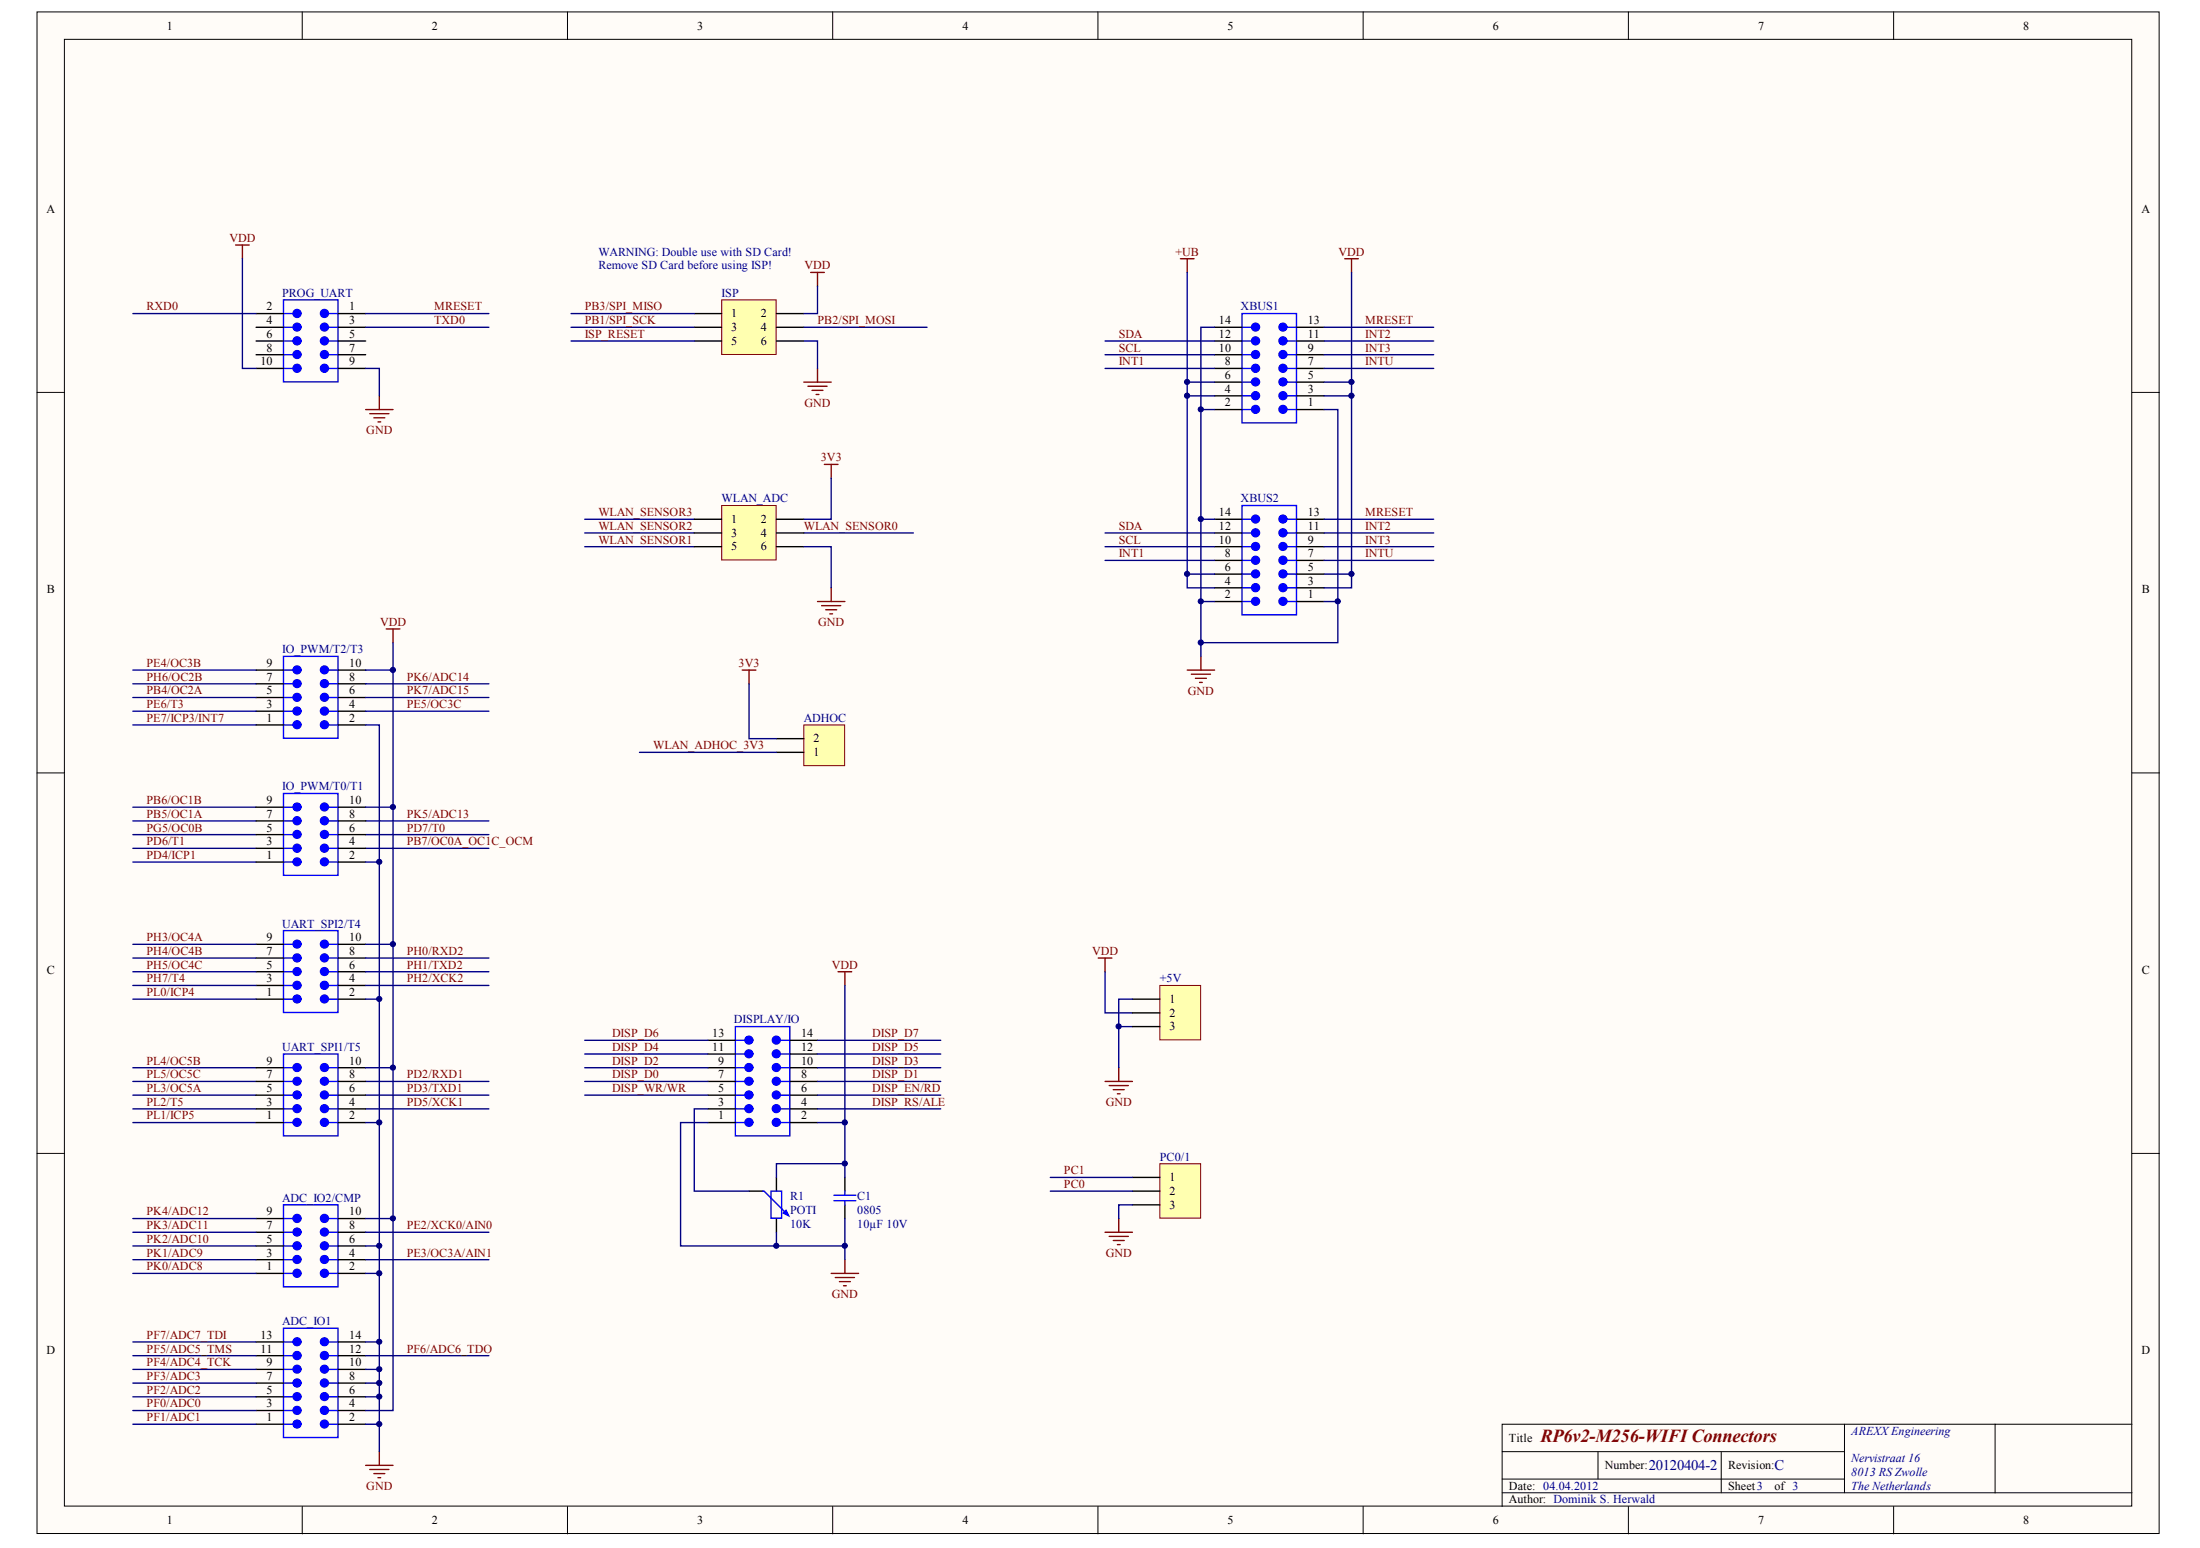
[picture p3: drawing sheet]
<svg xmlns="http://www.w3.org/2000/svg" width="289mm" height="203mm" viewBox="0 0 289 203" stroke-linecap="round" stroke-linejoin="round" font-family="sans-serif">
<g fill="#fffcf8" stroke="#000" stroke-width=".13">
<path d="M4.9 1.6h278.7v199.7h-278.7z"/>
<path d="M8.5 5.2h271.5v192.5h-271.5z"/>
</g>
<g fill="none" stroke="#000" stroke-width=".13">
<path d="M39.7 1.6v3.6M74.5 1.6v3.6M109.4 1.6v3.6M144.2 1.6v3.6M179 1.6v3.6M213.9 1.6v3.6M248.7 1.6v3.6M4.9 51.5h3.6M280 51.5h3.6M4.9 101.5h3.6M280 101.5h3.6M4.9 151.4h3.6"/>
<path d="M280 151.4h3.6M39.7 197.8v3.6M74.5 197.8v3.6M109.4 197.8v3.6M144.2 197.8v3.6M179 197.8v3.6M197.3 190.6h44.9M197.3 196h82.7M197.3 194.2h44.9M209.9 190.6v3.6M213.9 197.8v3.6M226 190.6v5.4"/>
<path d="M242.2 187v9M248.7 197.8v3.6M262 187h-64.7v10.8M280 187h-18v9"/>
</g>
<g fill="none" stroke="#00f" stroke-width=".18">
<path d="M37.2 39.4h7.2v10.7h-7.2zM37.2 43h1.3M37.2 44.8h1.3M37.2 41.2h1.3M37.2 46.6h1.3M37.2 48.4h1.3M43.2 43h1.2M43.2 44.8h1.2M43.2 41.2h1.2M43.2 46.6h1.2M43.2 48.4h1.2M163.1 41.2h7.2v14.3h-7.2z"/>
<path d="M163.1 43h1.3M163.1 44.8h1.3M163.1 46.6h1.3M163.1 48.4h1.3M163.1 52h1.3M163.1 50.2h1.3M163.1 53.8h1.3M169 43h1.3M169 44.8h1.3M169 46.6h1.3M169 48.4h1.3M169 52h1.3"/>
<path d="M169 50.2h1.3M169 53.8h1.3M163.1 66.4h7.2v14.3h-7.2zM163.1 77.2h1.3M163.1 75.4h1.3M163.1 79h1.3M163.1 73.6h1.3M163.1 71.8h1.3M163.1 70h1.3M163.1 68.2h1.3M169 77.2h1.3M169 75.4h1.3"/>
<path d="M169 79h1.3M169 73.6h1.3M169 71.8h1.3M169 70h1.3M169 68.2h1.3M37.2 86.2h7.2v10.7h-7.2zM37.2 93.4h1.3M37.2 91.6h1.3M37.2 95.2h1.3M37.2 89.8h1.3M37.2 88h1.3M43.2 93.4h1.2"/>
<path d="M43.2 91.6h1.2M43.2 95.2h1.2M43.2 89.8h1.2M43.2 88h1.2M37.2 104.2h7.2v10.7h-7.2zM37.2 111.4h1.3M37.2 109.6h1.3M37.2 113.2h1.3M37.2 107.8h1.3M37.2 106h1.3M43.2 111.4h1.2M43.2 109.6h1.2"/>
<path d="M43.2 113.2h1.2M43.2 107.8h1.2M43.2 106h1.2M37.2 122.2h7.2v10.7h-7.2zM37.2 129.4h1.3M37.2 127.6h1.3M37.2 131.2h1.3M37.2 125.8h1.3M37.2 124h1.3M43.2 129.4h1.2M43.2 127.6h1.2M43.2 131.2h1.2"/>
<path d="M43.2 125.8h1.2M43.2 124h1.2M96.6 134.8h7.1v14.3h-7.1zM96.6 138.4h1.2M96.6 136.6h1.2M102.5 138.4h1.3M102.5 136.6h1.3M37.2 158.2h7.2v10.7h-7.2zM37.2 160h1.3M43.2 160h1.2M96.6 145.6h1.2M96.6 143.8h1.2"/>
<path d="M96.6 147.4h1.2M96.6 142h1.2M96.6 140.2h1.2M102.5 145.6h1.3M102.5 143.8h1.3M102.5 147.4h1.3M102.5 142h1.3M102.5 140.2h1.3M37.2 174.4h7.2v14.3h-7.2zM37.2 179.8h1.3M37.2 178h1.3M37.2 176.2h1.3"/>
<path d="M37.2 165.4h1.3M37.2 163.6h1.3M37.2 167.2h1.3M37.2 161.8h1.3M43.2 179.8h1.2M43.2 178h1.2M43.2 176.2h1.2M43.2 165.4h1.2M43.2 163.6h1.2M43.2 167.2h1.2M43.2 161.8h1.2M37.2 185.2h1.3"/>
<path d="M37.2 183.4h1.3M37.2 187h1.3M37.2 181.6h1.3M43.2 185.2h1.2M43.2 183.4h1.2M43.2 187h1.2M43.2 181.6h1.2"/>
</g>
<g fill="#00f" stroke="#00f" stroke-width=".18">
<circle cx="42.6" cy="42.9" r=".52"/>
<circle cx="39" cy="44.7" r=".52"/>
<circle cx="42.6" cy="44.7" r=".52"/>
<circle cx="39" cy="42.9" r=".52"/>
<circle cx="42.6" cy="41.1" r=".52"/>
<circle cx="39" cy="41.1" r=".52"/>
<circle cx="42.6" cy="46.5" r=".52"/>
<circle cx="39" cy="48.3" r=".52"/>
<circle cx="42.6" cy="48.3" r=".52"/>
<circle cx="39" cy="46.5" r=".52"/>
<circle cx="39" cy="129.3" r=".52"/>
<circle cx="42.6" cy="127.5" r=".52"/>
<circle cx="39" cy="127.5" r=".52"/>
<circle cx="42.6" cy="129.3" r=".52"/>
<circle cx="39" cy="131.1" r=".52"/>
<circle cx="42.6" cy="131.1" r=".52"/>
<circle cx="39" cy="125.7" r=".52"/>
<circle cx="42.6" cy="123.9" r=".52"/>
<circle cx="39" cy="123.9" r=".52"/>
<circle cx="42.6" cy="125.7" r=".52"/>
<circle cx="168.5" cy="51.9" r=".52"/>
<circle cx="164.9" cy="50.1" r=".52"/>
<circle cx="168.5" cy="50.1" r=".52"/>
<circle cx="164.9" cy="51.9" r=".52"/>
<circle cx="168.5" cy="53.7" r=".52"/>
<circle cx="164.9" cy="53.7" r=".52"/>
<circle cx="168.5" cy="48.3" r=".52"/>
<circle cx="164.9" cy="46.5" r=".52"/>
<circle cx="168.5" cy="46.5" r=".52"/>
<circle cx="164.9" cy="48.3" r=".52"/>
<circle cx="168.5" cy="44.7" r=".52"/>
<circle cx="164.9" cy="42.9" r=".52"/>
<circle cx="168.5" cy="42.9" r=".52"/>
<circle cx="164.9" cy="44.7" r=".52"/>
<circle cx="168.5" cy="77.1" r=".52"/>
<circle cx="164.9" cy="75.3" r=".52"/>
<circle cx="168.5" cy="75.3" r=".52"/>
<circle cx="164.9" cy="77.1" r=".52"/>
<circle cx="168.5" cy="78.9" r=".52"/>
<circle cx="164.9" cy="78.9" r=".52"/>
<circle cx="168.5" cy="73.5" r=".52"/>
<circle cx="164.9" cy="71.7" r=".52"/>
<circle cx="168.5" cy="71.7" r=".52"/>
<circle cx="164.9" cy="73.5" r=".52"/>
<circle cx="168.5" cy="69.9" r=".52"/>
<circle cx="164.9" cy="68.1" r=".52"/>
<circle cx="168.5" cy="68.1" r=".52"/>
<circle cx="164.9" cy="69.9" r=".52"/>
<circle cx="39" cy="185.1" r=".52"/>
<circle cx="42.6" cy="183.3" r=".52"/>
<circle cx="39" cy="183.3" r=".52"/>
<circle cx="42.6" cy="185.1" r=".52"/>
<circle cx="39" cy="186.9" r=".52"/>
<circle cx="42.6" cy="186.9" r=".52"/>
<circle cx="39" cy="181.5" r=".52"/>
<circle cx="42.6" cy="179.7" r=".52"/>
<circle cx="39" cy="179.7" r=".52"/>
<circle cx="42.6" cy="181.5" r=".52"/>
<circle cx="39" cy="177.9" r=".52"/>
<circle cx="42.6" cy="176.1" r=".52"/>
<circle cx="39" cy="176.1" r=".52"/>
<circle cx="42.6" cy="177.9" r=".52"/>
<circle cx="39" cy="93.3" r=".52"/>
<circle cx="42.6" cy="91.5" r=".52"/>
<circle cx="39" cy="91.5" r=".52"/>
<circle cx="42.6" cy="93.3" r=".52"/>
<circle cx="39" cy="95.1" r=".52"/>
<circle cx="42.6" cy="95.1" r=".52"/>
<circle cx="39" cy="89.7" r=".52"/>
<circle cx="42.6" cy="87.9" r=".52"/>
<circle cx="39" cy="87.9" r=".52"/>
<circle cx="42.6" cy="89.7" r=".52"/>
<circle cx="39" cy="165.3" r=".52"/>
<circle cx="42.6" cy="163.5" r=".52"/>
<circle cx="39" cy="163.5" r=".52"/>
<circle cx="42.6" cy="165.3" r=".52"/>
<circle cx="39" cy="167.1" r=".52"/>
<circle cx="42.6" cy="167.1" r=".52"/>
<circle cx="39" cy="161.7" r=".52"/>
<circle cx="42.6" cy="159.9" r=".52"/>
<circle cx="39" cy="159.9" r=".52"/>
<circle cx="42.6" cy="161.7" r=".52"/>
<circle cx="98.4" cy="145.5" r=".52"/>
<circle cx="102" cy="143.7" r=".52"/>
<circle cx="98.4" cy="143.7" r=".52"/>
<circle cx="102" cy="145.5" r=".52"/>
<circle cx="98.4" cy="147.3" r=".52"/>
<circle cx="102" cy="147.3" r=".52"/>
<circle cx="98.4" cy="141.9" r=".52"/>
<circle cx="102" cy="140.1" r=".52"/>
<circle cx="98.4" cy="140.1" r=".52"/>
<circle cx="102" cy="141.9" r=".52"/>
<circle cx="98.4" cy="138.3" r=".52"/>
<circle cx="102" cy="136.5" r=".52"/>
<circle cx="98.4" cy="136.5" r=".52"/>
<circle cx="102" cy="138.3" r=".52"/>
<circle cx="39" cy="111.3" r=".52"/>
<circle cx="42.6" cy="109.5" r=".52"/>
<circle cx="39" cy="109.5" r=".52"/>
<circle cx="42.6" cy="111.3" r=".52"/>
<circle cx="39" cy="113.1" r=".52"/>
<circle cx="42.6" cy="113.1" r=".52"/>
<circle cx="39" cy="107.7" r=".52"/>
<circle cx="42.6" cy="105.9" r=".52"/>
<circle cx="39" cy="105.9" r=".52"/>
<circle cx="42.6" cy="107.7" r=".52"/>
</g>
<g fill="none" stroke="#000" stroke-width=".18">
<path d="M33.6 41.2h3.6M33.6 43h3.6M33.6 44.8h3.6M33.6 46.6h3.6M33.6 48.4h3.6M44.4 41.2h3.6M44.4 43h3.6M44.4 44.8h3.6M44.4 46.6h3.6M44.4 48.4h3.6M159.5 43h3.6M159.5 44.8h3.6"/>
<path d="M159.5 46.6h3.6M159.5 48.4h3.6M159.5 53.8h3.6M159.5 52h3.6M159.5 50.2h3.6M170.3 43h3.6M170.3 44.8h3.6M170.3 46.6h3.6M170.3 48.4h3.6M170.3 53.8h3.6M170.3 52h3.6M170.3 50.2h3.6"/>
<path d="M159.5 79h3.6M159.5 77.2h3.6M159.5 75.4h3.6M159.5 73.6h3.6M159.5 71.8h3.6M159.5 70h3.6M159.5 68.2h3.6M170.3 79h3.6M170.3 77.2h3.6M170.3 75.4h3.6M170.3 73.6h3.6M170.3 71.8h3.6"/>
<path d="M170.3 70h3.6M170.3 68.2h3.6M33.6 95.2h3.6M33.6 93.4h3.6M33.6 91.6h3.6M33.6 89.8h3.6M33.6 88h3.6M44.4 95.2h3.6M44.4 93.4h3.6M44.4 91.6h3.6M44.4 89.8h3.6M44.4 88h3.6"/>
<path d="M33.6 113.2h3.6M33.6 111.4h3.6M33.6 109.6h3.6M33.6 107.8h3.6M33.6 106h3.6M44.4 113.2h3.6M44.4 111.4h3.6M44.4 109.6h3.6M44.4 107.8h3.6M44.4 106h3.6M33.6 131.2h3.6M33.6 129.4h3.6"/>
<path d="M33.6 127.6h3.6M33.6 125.8h3.6M33.6 124h3.6M44.4 131.2h3.6M44.4 129.4h3.6M44.4 127.6h3.6M44.4 125.8h3.6M44.4 124h3.6M93 138.4h3.6M93 136.6h3.6M103.8 138.4h3.6M103.8 136.6h3.6"/>
<path d="M33.6 160h3.6M44.4 160h3.6M93 147.4h3.6M93 145.6h3.6M93 143.8h3.6M93 142h3.6M93 140.2h3.6M103.8 147.4h3.6M103.8 145.6h3.6M103.8 143.8h3.6M103.8 142h3.6M103.8 140.2h3.6"/>
<path d="M33.6 179.8h3.6M33.6 178h3.6M33.6 176.2h3.6M33.6 167.2h3.6M33.6 165.4h3.6M33.6 163.6h3.6M33.6 161.8h3.6M44.4 179.8h3.6M44.4 178h3.6M44.4 176.2h3.6M44.4 167.2h3.6M44.4 165.4h3.6"/>
<path d="M44.4 163.6h3.6M44.4 161.8h3.6M33.6 187h3.6M33.6 185.2h3.6M33.6 183.4h3.6M33.6 181.6h3.6M44.4 187h3.6M44.4 185.2h3.6M44.4 183.4h3.6M44.4 181.6h3.6"/>
</g>
<g fill="none" stroke="#000080" stroke-width=".18">
<path d="M155.9 35.8v14.4h3.6M177.5 35.8v14.4h-3.6M17.4 41.2h16.2M48 43h16.2M145.1 44.8h14.4M145.1 46.6h14.4M145.1 48.4h14.4M155.9 50.2v1.8h3.6M155.9 52v23.4h3.6M157.7 53.8v14.4h1.8M159.5 43h-1.8v10.8h1.8M173.9 53.8h1.8v25.2h-1.8"/>
<path d="M173.9 44.8h14.4M173.9 46.6h14.4M173.9 48.4h14.4M173.9 43h14.4M177.5 50.2v1.8h-3.6M177.5 52v23.4h-3.6M145.1 70h14.4M145.1 71.8h14.4M145.1 73.6h14.4M155.9 75.4v1.8h3.6M157.7 68.2v10.8h1.8M157.7 79v5.4h18v-5.4"/>
<path d="M173.9 70h14.4M173.9 71.8h14.4M173.9 73.6h14.4M173.9 68.2h14.4M177.5 75.4v1.8h-3.6M17.4 91.6h16.2M17.4 93.4h16.2M17.4 95.2h16.2M17.4 89.8h16.2M17.4 88h16.2M48 91.6h16.2M48 93.4h16.2"/>
<path d="M48 89.8h16.2M157.7 84.4v1.8M17.4 107.8h16.2M17.4 106h16.2M17.4 113.2h16.2M17.4 109.6h16.2M17.4 111.4h16.2M48 107.8h16.2M48 109.6h16.2M48 111.4h16.2M17.4 127.6h16.2M17.4 129.4h16.2"/>
<path d="M17.4 131.2h16.2M17.4 125.8h16.2M17.4 124h16.2M48 127.6h16.2M48 129.4h16.2M48 125.8h16.2M76.8 136.6h16.2M76.8 138.4h16.2M107.4 136.6h16.1M107.4 138.4h16.1M17.4 142h16.2M17.4 143.8h16.2"/>
<path d="M17.4 145.6h16.2M17.4 160h16.2M17.4 147.4h16.2M17.4 140.2h16.2M48 142h16.2M48 143.8h16.2M48 145.6h16.2M76.8 142h16.2M76.8 143.8h16.2M76.8 140.2h16.2M93 147.4h-3.6v16.2h21.6M107.4 142h16.1"/>
<path d="M107.4 143.8h16.1M107.4 145.6h16.1M107.4 140.2h16.1M17.4 165.4h16.2M17.4 176.2h16.2M17.4 178h16.2M17.4 179.8h16.2M17.4 161.8h16.2M17.4 163.6h16.2M17.4 167.2h16.2M48 165.4h16.2M48 178h16.2"/>
<path d="M48 161.8h16.2M17.4 181.6h16.2M17.4 183.4h16.2M17.4 185.2h16.2M17.4 187h16.2"/>
</g>
<path d="M155 34h1.8M155.9 34v1.8M176.6 34h1.8M177.5 34v1.8M155.9 88h3.6M156.5 88.5h2.5M157 89h1.4M157.5 89.6h.4M157.7 86.2v1.8M110.1 127.6h1.8M111 127.6v1.8" fill="none" stroke="#800000" stroke-width=".18"/>
<path d="M94.8 39.4h7.1v7.1h-7.1z" fill="#ffffb0" stroke="#800000" stroke-width=".13"/>
<g fill="none" stroke="#000" stroke-width=".18">
<path d="M91.2 41.2h3.6M91.2 43h3.6M91.2 44.8h3.6M102 41.2h3.6M102 43h3.6M102 44.8h3.6M33.6 147.4h3.6M33.6 145.6h3.6M33.6 143.8h3.6M33.6 142h3.6M33.6 140.2h3.6M44.4 147.4h3.6"/>
<path d="M44.4 145.6h3.6M44.4 143.8h3.6M44.4 142h3.6M44.4 140.2h3.6M111 154.6v1.8M111 158.2v1.8"/>
</g>
<g fill="none" stroke="#000080" stroke-width=".18">
<path d="M31.8 34v14.4h1.8M107.4 37.6v3.6h-1.8M48 48.4h1.8v3.6M48 41.2h16.2M75 41.2h16.2M75 43h16.2M75 44.8h16.2M105.6 44.8h1.8v3.6M105.6 43h16.1M48 95.2h1.8v95.4M48 88h3.6M51.6 88v97.2h-3.6"/>
<path d="M51.6 84.4v3.6M48 113.2h1.8M48 106h3.6M48 131.2h1.8M48 124h3.6M111 129.4v25.2M145.1 127.6v5.4h3.6M148.7 134.8h-1.8v5.4M48 147.4h1.8M48 160h3.6M48 140.2h3.6M111 160v5.4"/>
<path d="M48 167.2h1.8M48 163.6h1.8M48 176.2h1.8M48 179.8h1.8M48 187h1.8M48 181.6h1.8M48 183.4h1.8"/>
</g>
<g fill="none" stroke="#800000" stroke-width=".18">
<path d="M30.9 32.2h1.8M31.8 32.2v1.8M106.5 35.8h1.8M107.4 35.8v1.8M48 53.8h3.6M48.6 54.3h2.5M49.1 54.8h1.4M49.6 55.4h.4M49.8 52v1.8M105.6 50.2h3.6M106.1 50.7h2.5M106.6 51.2h1.5"/>
<path d="M107.2 51.8h.3M107.4 48.4v1.8M50.7 82.6h1.8M51.6 82.6v1.8M144.2 125.8h1.8M145.1 125.8v1.8M145.1 142h3.6M145.7 142.5h2.5M146.2 143h1.4M146.7 143.6h.4M146.9 140.2v1.8M109.2 167.2h3.6"/>
<path d="M109.7 167.7h2.5M110.2 168.2h1.5M110.8 168.8h.3M111 165.4v1.8M48 192.4h3.6M48.6 192.9h2.5M49.1 193.4h1.4M49.6 194h.4M49.8 190.6v1.8"/>
</g>
<g fill="none" stroke="#00f" stroke-width=".18">
<path d="M37.2 138.4h7.2v10.7h-7.2zM37.2 145.6h1.3M37.2 143.8h1.3M37.2 147.4h1.3M37.2 142h1.3M37.2 140.2h1.3M43.2 145.6h1.2M43.2 143.8h1.2M43.2 147.4h1.2M43.2 142h1.2M43.2 140.2h1.2M109.5 156.9h2.9"/>
<path d="M109.5 157.6h2.9M111 156.4v.5M111 157.6v.6"/>
</g>
<g fill="#00f" stroke="#00f" stroke-width=".18">
<circle cx="39" cy="145.5" r=".52"/>
<circle cx="42.6" cy="143.7" r=".52"/>
<circle cx="39" cy="143.7" r=".52"/>
<circle cx="42.6" cy="145.5" r=".52"/>
<circle cx="39" cy="147.3" r=".52"/>
<circle cx="42.6" cy="147.3" r=".52"/>
<circle cx="39" cy="141.9" r=".52"/>
<circle cx="42.6" cy="140.1" r=".52"/>
<circle cx="39" cy="140.1" r=".52"/>
<circle cx="42.6" cy="141.9" r=".52"/>
</g>
<path d="M152.3 129.4h5.4v7.1h-5.4z" fill="#ffffb0" stroke="#800000" stroke-width=".13"/>
<path d="M148.7 131.2h3.6M148.7 133h3.6M148.7 134.8h3.6" fill="none" stroke="#000" stroke-width=".18"/>
<path d="M148.7 131.2h-1.8v3.6" fill="none" stroke="#000080" stroke-width=".18"/>
<path d="M152.3 152.8h5.4v7.1h-5.4z" fill="#ffffb0" stroke="#800000" stroke-width=".13"/>
<path d="M148.7 154.6h3.6M148.7 156.4h3.6M148.7 158.2h3.6" fill="none" stroke="#000" stroke-width=".18"/>
<path d="M146.9 160v1.8M145.1 161.8h3.6M145.7 162.3h2.5M146.2 162.8h1.4M146.7 163.4h.4" fill="none" stroke="#800000" stroke-width=".18"/>
<path d="M137.9 154.6h10.8M137.9 156.4h10.8M148.7 158.2h-1.8v1.8" fill="none" stroke="#000080" stroke-width=".18"/>
<path d="M105.6 95.2h5.3v5.3h-5.3z" fill="#ffffb0" stroke="#800000" stroke-width=".13"/>
<path d="M102 98.8h3.6M102 97h3.6M98.4 156.4h1.8M102 154.6v1.8M102 160v1.8" fill="none" stroke="#000" stroke-width=".18"/>
<path d="M76.8 68.2h14.4M76.8 70h14.4M76.8 71.8h14.4M105.6 70h14.4M84 98.8h18M98.4 89.8v7.2h3.6M93 145.6h-1.8v10.8h7.2M107.4 147.4h3.6M111 152.8h-9v1.8M102 161.8v1.8" fill="none" stroke="#000080" stroke-width=".18"/>
<path d="M107.4 79h3.6M107.9 79.5h2.5M108.3 61h1.8M109.2 61v1.8M109.2 77.2v1.8M97.5 88h1.8M98.4 88v1.8M108.4 80h1.5M109 80.6h.3" fill="none" stroke="#800000" stroke-width=".18"/>
<path d="M100.2 156.4h.1l2.9 2.8M101.2 156.4h1.5v3.5h-1.5z" fill="none" stroke="#00f" stroke-width=".18"/>
<path d="M103.2 158.9l.4 .7-.7-.4z" fill="#00f" stroke="#00f" stroke-width=".18"/>
<path d="M94.8 66.4h7.1v7.1h-7.1z" fill="#ffffb0" stroke="#800000" stroke-width=".13"/>
<path d="M91.2 68.2h3.6M91.2 70h3.6M91.2 71.8h3.6M102 68.2h3.6M102 70h3.6M102 71.8h3.6" fill="none" stroke="#000" stroke-width=".18"/>
<path d="M105.6 71.8h3.6v5.4M109.2 62.8v5.4h-3.6" fill="none" stroke="#000080" stroke-width=".18"/>
<g fill="#000080" stroke="#000080" stroke-width=".13">
<circle cx="49.8" cy="186.9" r=".34"/>
<circle cx="49.8" cy="183.3" r=".34"/>
<circle cx="49.8" cy="181.5" r=".34"/>
<circle cx="49.8" cy="179.7" r=".34"/>
<circle cx="49.8" cy="176.1" r=".34"/>
<circle cx="49.8" cy="167.1" r=".34"/>
<circle cx="49.8" cy="163.5" r=".34"/>
<circle cx="49.8" cy="147.3" r=".34"/>
<circle cx="49.8" cy="131.1" r=".34"/>
<circle cx="49.8" cy="113.1" r=".34"/>
<circle cx="51.6" cy="159.9" r=".34"/>
<circle cx="51.6" cy="140.1" r=".34"/>
<circle cx="51.6" cy="123.9" r=".34"/>
<circle cx="51.6" cy="105.9" r=".34"/>
<circle cx="51.6" cy="87.9" r=".34"/>
<circle cx="102" cy="163.5" r=".34"/>
<circle cx="110.9" cy="163.5" r=".34"/>
<circle cx="110.9" cy="152.7" r=".34"/>
<circle cx="110.9" cy="147.3" r=".34"/>
<circle cx="146.9" cy="134.7" r=".34"/>
<circle cx="155.9" cy="75.3" r=".34"/>
<circle cx="155.9" cy="51.9" r=".34"/>
<circle cx="155.9" cy="50.1" r=".34"/>
<circle cx="157.7" cy="84.3" r=".34"/>
<circle cx="157.7" cy="78.9" r=".34"/>
<circle cx="157.7" cy="68.1" r=".34"/>
<circle cx="157.7" cy="53.7" r=".34"/>
<circle cx="175.7" cy="78.9" r=".34"/>
<circle cx="177.5" cy="75.3" r=".34"/>
<circle cx="177.5" cy="51.9" r=".34"/>
<circle cx="177.5" cy="50.1" r=".34"/>
</g>
<text font-size="2.4" fill="#800000" x="202.3" y="189.3">RP6v2-M256-WIFI Connectors</text>
<g font-size="1.9" fill="#000080">
<text x="216.5" y="193">20120404-2</text>
<text x="233.1" y="193">C</text>
</g>
<g font-size="1.6">
<text x="21.9" y="3.9">1</text>
<text x="56.7" y="3.9">2</text>
<text x="91.6" y="3.9">3</text>
<text x="126.4" y="3.9">4</text>
<text x="161.2" y="3.9">5</text>
<text x="196.1" y="3.9">6</text>
<text x="230.9" y="3.9">7</text>
<text x="265.7" y="3.9">8</text>
<text x="6.1" y="27.9">A</text>
<text x="281.3" y="27.9">A</text>
<text x="35" y="40.8">2</text>
<text x="45.9" y="40.8">1</text>
<text x="96" y="41.7">1</text>
<text x="99.9" y="41.7">2</text>
<text x="34.2" y="48">10</text>
<text x="35" y="44.4">6</text>
<text x="35" y="42.6">4</text>
<text x="35" y="46.2">8</text>
<text x="45.9" y="42.6">3</text>
<text x="45.9" y="44.4">5</text>
<text x="45.9" y="46.2">7</text>
<text x="45.9" y="48">9</text>
<text x="96" y="43.5">3</text>
<text x="96" y="45.3">5</text>
<text x="99.9" y="43.5">4</text>
<text x="99.9" y="45.3">6</text>
<text x="160.1" y="46.2">10</text>
<text x="160.1" y="42.6">14</text>
<text x="160.1" y="44.4">12</text>
<text x="160.9" y="48">8</text>
<text x="171.7" y="48">7</text>
<text x="171.7" y="46.2">9</text>
<text x="171.7" y="44.4">11</text>
<text x="171.7" y="42.6">13</text>
<text x="160.9" y="49.8">6</text>
<text x="160.9" y="51.6">4</text>
<text x="160.9" y="53.4">2</text>
<text x="171.7" y="53.4">1</text>
<text x="171.7" y="51.6">3</text>
<text x="171.7" y="49.8">5</text>
<text x="96" y="68.7">1</text>
<text x="96" y="70.5">3</text>
<text x="99.9" y="68.7">2</text>
<text x="99.9" y="70.5">4</text>
<text x="160.1" y="71.4">10</text>
<text x="160.1" y="67.8">14</text>
<text x="160.1" y="69.6">12</text>
<text x="171.7" y="71.4">9</text>
<text x="171.7" y="69.6">11</text>
<text x="171.7" y="67.8">13</text>
<text x="6.1" y="77.9">B</text>
<text x="96" y="72.3">5</text>
<text x="99.9" y="72.3">6</text>
<text x="160.9" y="75">6</text>
<text x="160.9" y="76.8">4</text>
<text x="160.9" y="73.2">8</text>
<text x="171.7" y="76.8">3</text>
<text x="171.7" y="75">5</text>
<text x="171.7" y="73.2">7</text>
<text x="281.3" y="77.9">B</text>
<text x="160.9" y="78.6">2</text>
<text x="171.7" y="78.6">1</text>
<text x="35" y="89.4">7</text>
<text x="35" y="87.6">9</text>
<text x="45.9" y="87.6">10</text>
<text x="45.9" y="89.4">8</text>
<text x="35" y="94.8">1</text>
<text x="35" y="93">3</text>
<text x="35" y="91.2">5</text>
<text x="45.9" y="91.2">6</text>
<text x="45.9" y="93">4</text>
<text x="45.9" y="94.8">2</text>
<text x="106.8" y="99.3">1</text>
<text x="106.8" y="97.5">2</text>
<text x="35" y="107.4">7</text>
<text x="35" y="105.6">9</text>
<text x="45.9" y="105.6">10</text>
<text x="45.9" y="107.4">8</text>
<text x="35" y="112.8">1</text>
<text x="35" y="111">3</text>
<text x="35" y="109.2">5</text>
<text x="45.9" y="109.2">6</text>
<text x="45.9" y="111">4</text>
<text x="45.9" y="112.8">2</text>
<text x="35" y="125.4">7</text>
<text x="35" y="123.6">9</text>
<text x="45.9" y="123.6">10</text>
<text x="45.9" y="125.4">8</text>
<text x="6.1" y="127.8">C</text>
<text x="35" y="130.8">1</text>
<text x="35" y="129">3</text>
<text x="35" y="127.2">5</text>
<text x="45.9" y="127.2">6</text>
<text x="45.9" y="129">4</text>
<text x="45.9" y="130.8">2</text>
<text x="153.6" y="131.7">1</text>
<text x="281.3" y="127.8">C</text>
<text x="93.5" y="137.9">11</text>
<text x="93.5" y="136.1">13</text>
<text x="105.2" y="136.1">14</text>
<text x="105.2" y="137.9">12</text>
<text x="153.6" y="133.5">2</text>
<text x="153.6" y="135.3">3</text>
<text x="35" y="143.3">5</text>
<text x="35" y="141.5">7</text>
<text x="35" y="139.7">9</text>
<text x="45.9" y="143.3">6</text>
<text x="45.9" y="139.7">10</text>
<text x="45.9" y="141.5">8</text>
<text x="94.3" y="143.3">5</text>
<text x="94.3" y="141.5">7</text>
<text x="94.3" y="139.7">9</text>
<text x="105.2" y="143.3">6</text>
<text x="105.2" y="139.7">10</text>
<text x="105.2" y="141.5">8</text>
<text x="35" y="146.9">1</text>
<text x="35" y="145.1">3</text>
<text x="45.9" y="145.1">4</text>
<text x="45.9" y="146.9">2</text>
<text x="94.3" y="146.9">1</text>
<text x="94.3" y="145.1">3</text>
<text x="105.2" y="145.1">4</text>
<text x="105.2" y="146.9">2</text>
<text x="153.6" y="155">1</text>
<text x="35" y="161.3">7</text>
<text x="35" y="159.5">9</text>
<text x="45.9" y="159.5">10</text>
<text x="45.9" y="161.3">8</text>
<text x="153.6" y="156.8">2</text>
<text x="153.6" y="158.6">3</text>
<text x="35" y="166.7">1</text>
<text x="35" y="164.9">3</text>
<text x="35" y="163.1">5</text>
<text x="45.9" y="163.1">6</text>
<text x="45.9" y="164.9">4</text>
<text x="45.9" y="166.7">2</text>
<text x="6.1" y="177.8">D</text>
<text x="34.2" y="177.5">11</text>
<text x="34.2" y="175.7">13</text>
<text x="35" y="179.3">9</text>
<text x="45.9" y="179.3">10</text>
<text x="45.9" y="175.7">14</text>
<text x="45.9" y="177.5">12</text>
<text x="281.2" y="177.8">D</text>
<text x="35" y="184.7">3</text>
<text x="35" y="182.9">5</text>
<text x="35" y="181.1">7</text>
<text x="45.9" y="182.9">6</text>
<text x="45.9" y="184.7">4</text>
<text x="45.9" y="181.1">8</text>
<text x="35" y="186.5">1</text>
<text x="45.9" y="186.5">2</text>
<text x="198.2" y="189.2">Title</text>
<text x="198.2" y="195.5">Date: 04.04.2012</text>
<text x="198.2" y="197.3">Author: Dominik S. Herwald</text>
<text x="210.8" y="192.8">Number:</text>
<text x="226.9" y="192.8">Revision:</text>
<text x="226.9" y="195.5">Sheet3</text>
<text x="233.1" y="195.5">of 3</text>
<text x="21.9" y="200.1">1</text>
<text x="56.7" y="200.1">2</text>
<text x="91.6" y="200.1">3</text>
<text x="126.4" y="200.1">4</text>
<text x="161.2" y="200.1">5</text>
<text x="196.1" y="200.1">6</text>
<text x="230.9" y="200.1">7</text>
<text x="265.7" y="200.1">8</text>
</g>
<g font-size="1.6" fill="#800000">
<text x="30.1" y="31.8">VDD</text>
<text x="105.7" y="35.4">VDD</text>
<text x="154.4" y="33.6">+UB</text>
<text x="175.8" y="33.6">VDD</text>
<text x="19.2" y="40.8">RXD0</text>
<text x="57" y="40.8">MRESET</text>
<text x="76.8" y="40.8">PB3/SPI_MISO</text>
<text x="57" y="42.6">TXD0</text>
<text x="76.8" y="42.6">PB1/SPI_SCK</text>
<text x="76.8" y="44.4">ISP_RESET</text>
<text x="107.4" y="42.6">PB2/SPI_MOSI</text>
<text x="146.9" y="44.4">SDA</text>
<text x="146.9" y="46.2">SCL</text>
<text x="146.9" y="48">INT1</text>
<text x="179.3" y="42.6">MRESET</text>
<text x="179.3" y="44.4">INT2</text>
<text x="179.3" y="46.2">INT3</text>
<text x="179.3" y="48">INTU</text>
<text x="105.7" y="53.4">GND</text>
<text x="48.1" y="57">GND</text>
<text x="107.8" y="60.6">3V3</text>
<text x="78.6" y="71.4">WLAN_SENSOR1</text>
<text x="78.6" y="69.6">WLAN_SENSOR2</text>
<text x="78.6" y="67.8">WLAN_SENSOR3</text>
<text x="105.6" y="69.6">WLAN_SENSOR0</text>
<text x="146.9" y="69.6">SDA</text>
<text x="146.9" y="71.4">SCL</text>
<text x="179.3" y="67.8">MRESET</text>
<text x="179.3" y="69.6">INT2</text>
<text x="179.3" y="71.4">INT3</text>
<text x="146.9" y="73.2">INT1</text>
<text x="179.3" y="73.2">INTU</text>
<text x="49.9" y="82.2">VDD</text>
<text x="107.5" y="82.2">GND</text>
<text x="19.2" y="89.4">PH6/OC2B</text>
<text x="19.2" y="87.6">PE4/OC3B</text>
<text x="53.4" y="89.4">PK6/ADC14</text>
<text x="97" y="87.6">3V3</text>
<text x="19.2" y="93">PE6/T3</text>
<text x="19.2" y="94.8">PE7/ICP3/INT7</text>
<text x="19.2" y="91.2">PB4/OC2A</text>
<text x="53.4" y="91.2">PK7/ADC15</text>
<text x="53.4" y="93">PE5/OC3C</text>
<text x="156" y="91.2">GND</text>
<text x="85.8" y="98.4">WLAN_ADHOC_3V3</text>
<text x="19.2" y="107.4">PB5/OC1A</text>
<text x="19.2" y="105.6">PB6/OC1B</text>
<text x="53.4" y="107.4">PK5/ADC13</text>
<text x="19.2" y="111">PD6/T1</text>
<text x="19.2" y="109.2">PG5/OC0B</text>
<text x="19.2" y="112.8">PD4/ICP1</text>
<text x="53.4" y="109.2">PD7/T0</text>
<text x="53.4" y="111">PB7/OC0A_OC1C_OCM</text>
<text x="19.2" y="123.6">PH3/OC4A</text>
<text x="19.2" y="125.4">PH4/OC4B</text>
<text x="53.4" y="125.4">PH0/RXD2</text>
<text x="143.4" y="125.4">VDD</text>
<text x="19.2" y="129">PH7/T4</text>
<text x="19.2" y="130.8">PL0/ICP4</text>
<text x="19.2" y="127.2">PH5/OC4C</text>
<text x="53.4" y="127.2">PH1/TXD2</text>
<text x="53.4" y="129">PH2/XCK2</text>
<text x="109.3" y="127.2">VDD</text>
<text x="80.4" y="137.9">DISP_D4</text>
<text x="80.4" y="136.1">DISP_D6</text>
<text x="114.6" y="137.9">DISP_D5</text>
<text x="114.6" y="136.1">DISP_D7</text>
<text x="19.2" y="143.3">PL3/OC5A</text>
<text x="19.2" y="139.7">PL4/OC5B</text>
<text x="19.2" y="141.5">PL5/OC5C</text>
<text x="53.4" y="143.3">PD3/TXD1</text>
<text x="53.4" y="141.5">PD2/RXD1</text>
<text x="80.4" y="141.5">DISP_D0</text>
<text x="80.4" y="139.7">DISP_D2</text>
<text x="80.4" y="143.3">DISP_WR/WR</text>
<text x="114.6" y="141.5">DISP_D1</text>
<text x="114.6" y="139.7">DISP_D3</text>
<text x="114.6" y="143.3">DISP_EN/RD</text>
<text x="19.2" y="145.1">PL2/T5</text>
<text x="19.2" y="146.9">PL1/ICP5</text>
<text x="53.4" y="145.1">PD5/XCK1</text>
<text x="114.6" y="145.1">DISP_RS/ALE</text>
<text x="145.2" y="145.2">GND</text>
<text x="139.7" y="154.1">PC1</text>
<text x="139.7" y="155.9">PC0</text>
<text x="19.2" y="159.5">PK4/ADC12</text>
<text x="19.2" y="161.3">PK3/ADC11</text>
<text x="53.4" y="161.3">PE2/XCK0/AIN0</text>
<text x="19.2" y="166.7">PK0/ADC8</text>
<text x="19.2" y="164.9">PK1/ADC9</text>
<text x="19.2" y="163.1">PK2/ADC10</text>
<text x="53.4" y="164.9">PE3/OC3A/AIN1</text>
<text x="145.2" y="165">GND</text>
<text x="109.3" y="170.4">GND</text>
<text x="19.2" y="179.3">PF4/ADC4_TCK</text>
<text x="19.2" y="177.5">PF5/ADC5_TMS</text>
<text x="19.2" y="175.7">PF7/ADC7_TDI</text>
<text x="53.4" y="177.5">PF6/ADC6_TDO</text>
<text x="19.2" y="184.7">PF0/ADC0</text>
<text x="19.2" y="182.9">PF2/ADC2</text>
<text x="19.2" y="181.1">PF3/ADC3</text>
<text x="19.2" y="186.5">PF1/ADC1</text>
<text x="48.1" y="195.6">GND</text>
</g>
<g font-size="1.6" fill="#000080">
<text x="78.6" y="33.6">WARNING: Double use with SD Card!</text>
<text x="78.6" y="35.4">Remove SD Card before using ISP!</text>
<text x="37" y="39">PROG_UART</text>
<text x="94.8" y="39">ISP</text>
<text x="162.9" y="40.8">XBUS1</text>
<text x="94.8" y="66">WLAN_ADC</text>
<text x="162.9" y="66">XBUS2</text>
<text x="37" y="85.8">IO_PWM/T2/T3</text>
<text x="105.6" y="94.8">ADHOC</text>
<text x="37" y="103.8">IO_PWM/T0/T1</text>
<text x="37" y="121.8">UART_SPI2/T4</text>
<text x="152.3" y="129">+5V</text>
<text x="37" y="137.9">UART_SPI1/T5</text>
<text x="96.4" y="134.4">DISPLAY/IO</text>
<text x="152.3" y="152.3">PC0/1</text>
<text x="37" y="157.7">ADC_IO2/CMP</text>
<text x="103.8" y="161.2">10K</text>
<text x="103.8" y="157.6">R1</text>
<text x="103.8" y="159.4">POTI</text>
<text x="112.6" y="161.2">10µF 10V</text>
<text x="112.6" y="157.6">C1</text>
<text x="112.6" y="159.4">0805</text>
<text x="37" y="173.9">ADC_IO1</text>
<text x="243.1" y="188.3">AREXXEngineering</text>
<text x="243.1" y="191.9">Nervistraat 16</text>
<text x="243.1" y="193.7">8013 RS Zwolle</text>
<text x="243.1" y="195.5">The Netherlands</text>
</g>
</svg>
